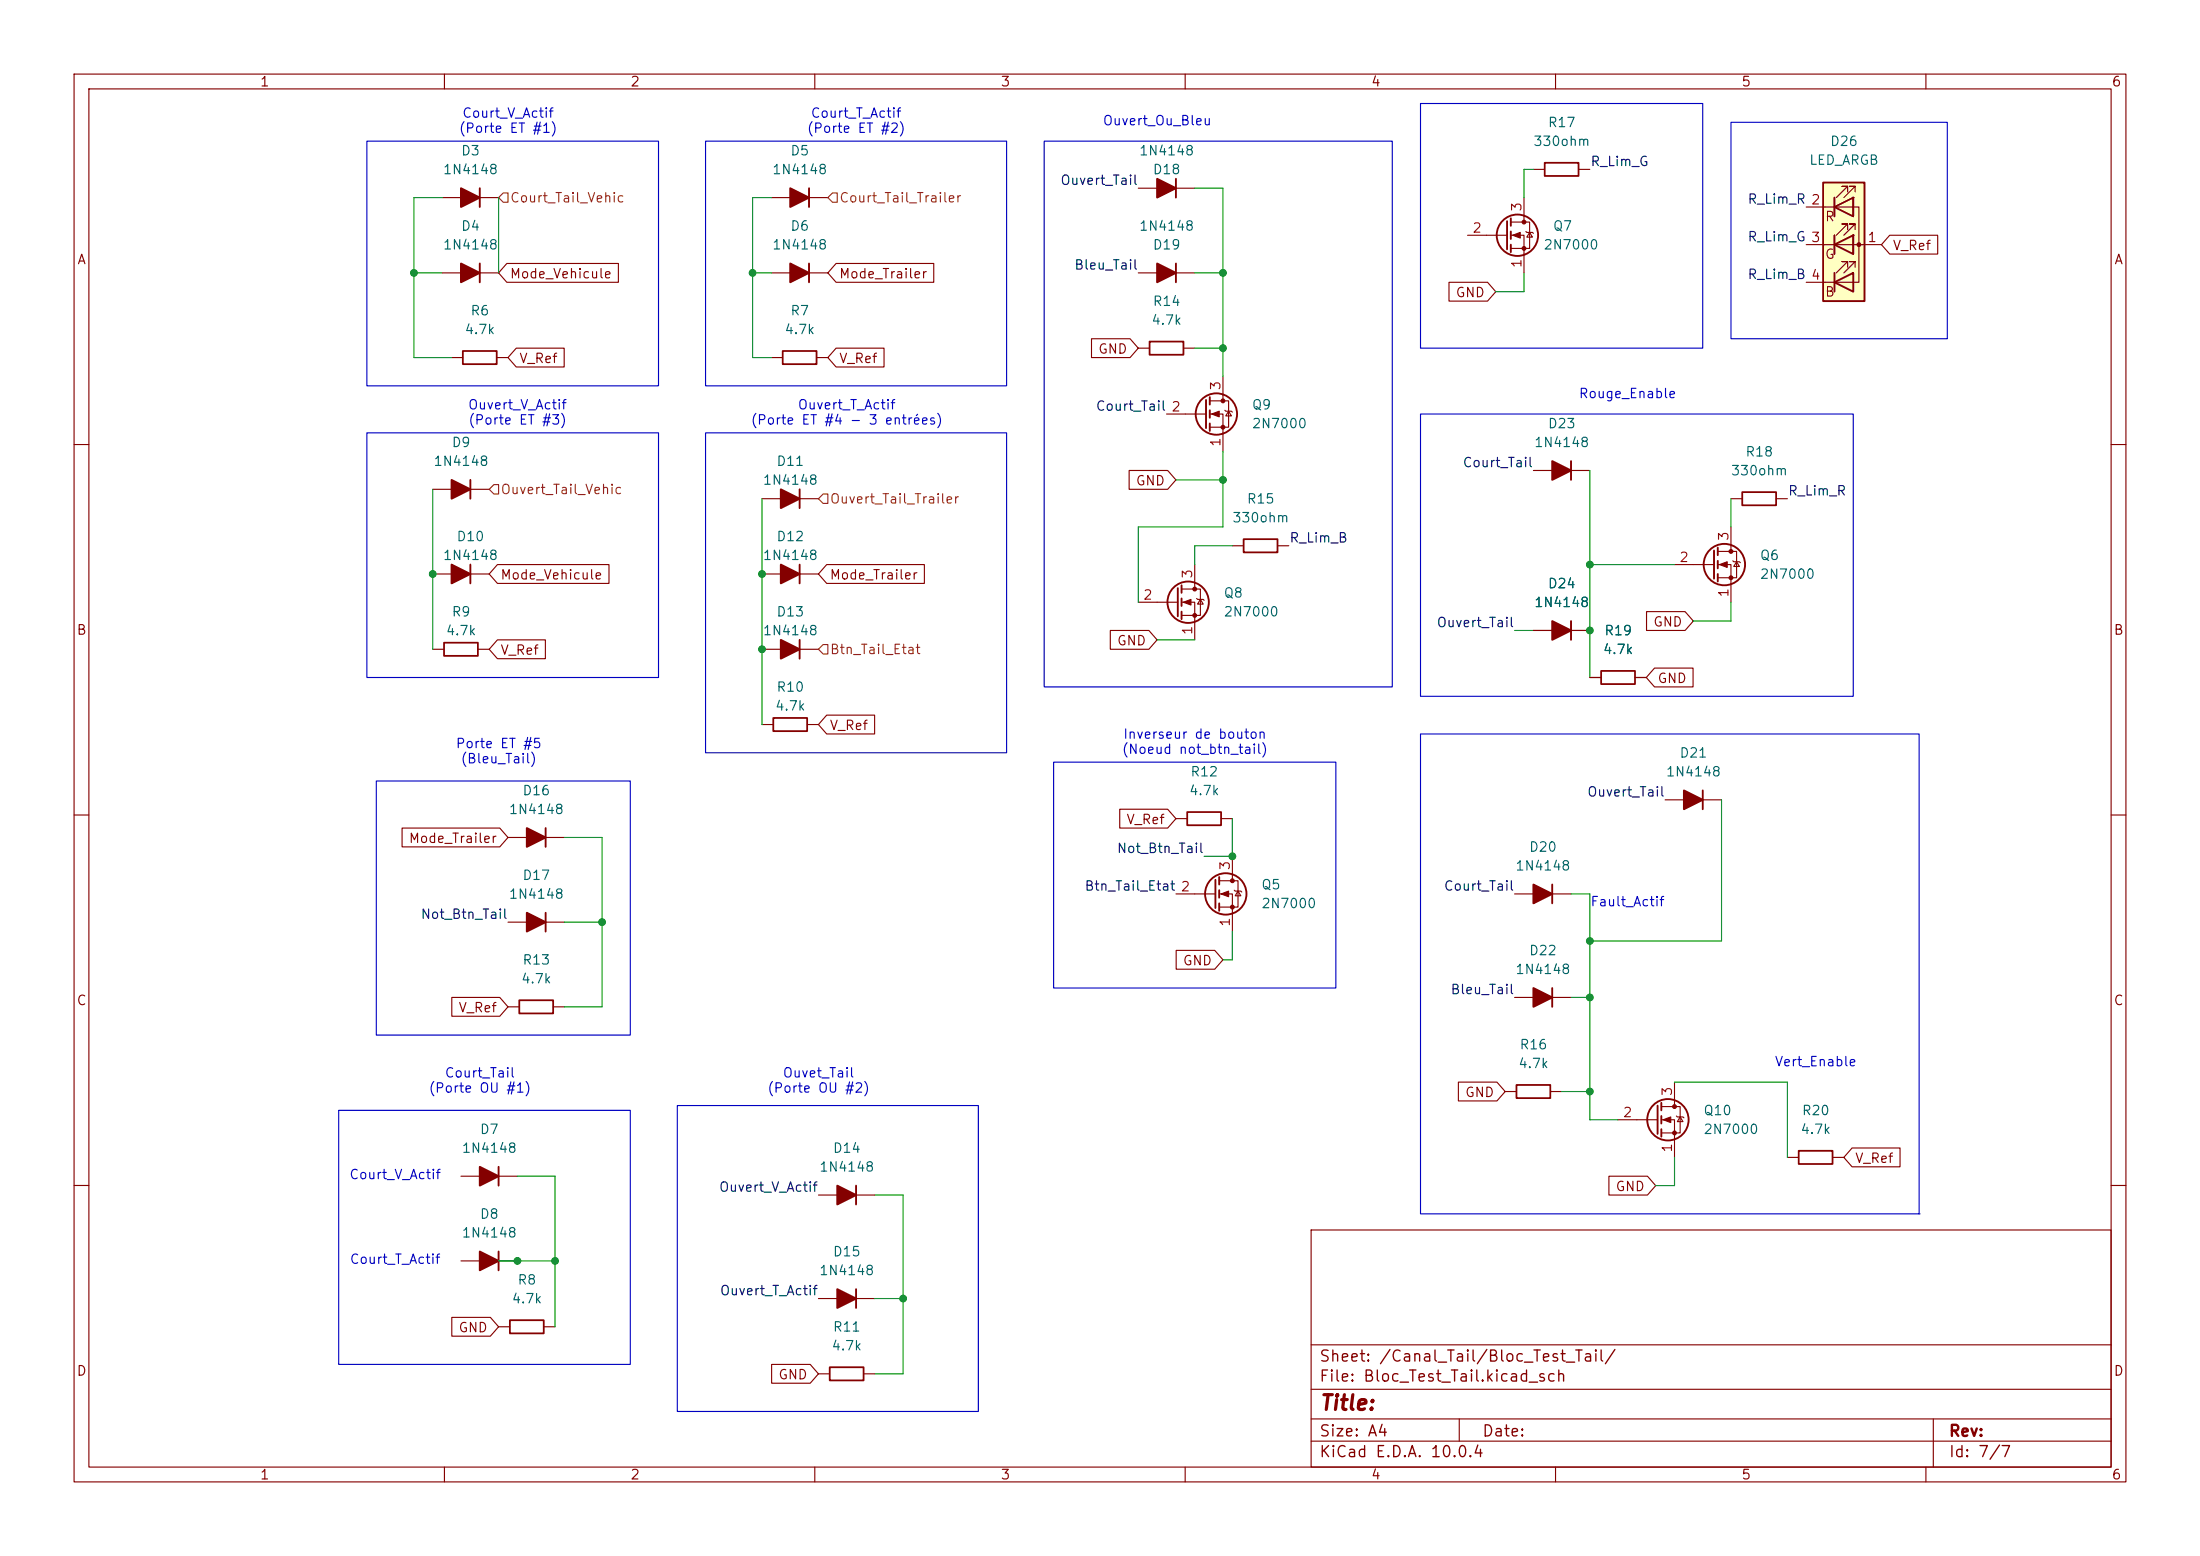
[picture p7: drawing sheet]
<svg xmlns="http://www.w3.org/2000/svg" width="297mm" height="210mm" viewBox="0 0 297 210" stroke-linecap="round" stroke-linejoin="round" font-family="sans-serif">
<g fill="none" stroke="#840000" stroke-width=".15">
<path d="M10 10h277v190h-277zM12 12h273v186h-273zM60 10v2M110 10v2M160 10v2M210 10v2M260 10v2M104.1 36.8h7.7M104.1 26.7h7.7M153.7 36.8h7.6M198.1 31.8h5.4M204 30h2.5v3.5h-2.5"/>
<path d="M204 31.8h1.7v5M205.7 26.7v3.3M206 31.2l.1 .2h.8l.1 .1M206.5 31.4l.4 .6h-.8zM157.5 55.9h5.3M163.3 54.1h2.6v3.6h-2.6M163.3 55.9h1.8v5.1M165.1 50.8v3.3M165.4 55.4l.1 .1h.7l.2 .1M165.9 55.5l.3 .6h-.7zM10 60h2M102.9 77.5h7.6"/>
<path d="M285 60h2M10 110h2M68.6 113h7.6M158.7 110.5h1.5M164.9 110.5h1.5M285 110h2M68.6 135.9h1.5M74.7 135.9h1.5M10 160h2M110.5 161.3h7.6M177 166h108v32h-108zM285 160h2"/>
<path d="M60 198v2M110 198v2M160 198v2M177 194.5h108M177 191.5h108M177 187.5h108M177 181.5h108M197 191.5v3M210 198v2M260 198v2M261 191.5v6.5"/>
</g>
<g fill="none" stroke="#840000" stroke-width=".25">
<path d="M109.2 25.4v2.5M109.2 35.6v2.5M158.7 35.6v2.5M203.5 29.8v3.9M204 29.5v1M204 31.2v1.1M204 33v1M162.8 54v3.8M163.3 53.6v1M163.3 55.4v1M163.3 57.2v1M107.9 76.2v2.5"/>
<path d="M73.7 111.8v2.5M115.6 160v2.6"/>
<circle cx="204.9" cy="31.7" r="2.79"/>
<circle cx="164.2" cy="55.9" r="2.79"/>
</g>
<g fill="#840000" stroke="#840000" stroke-width=".15">
<path d="M163.6 55.9l1-.4v.8z"/>
<path d="M204.2 31.8l1-.4v.7z"/>
<circle cx="165.1" cy="54.1" r=".25"/>
<circle cx="165.1" cy="57.7" r=".25"/>
<circle cx="205.7" cy="30" r=".25"/>
<circle cx="205.7" cy="33.5" r=".25"/>
</g>
<path d="M160.3 109.6h4.5v1.8h-4.5zM70.1 135h4.6v1.8h-4.6z" fill="none" stroke="#840000" stroke-width=".24"/>
<g fill="#840000" stroke="#840000" stroke-width=".25">
<path d="M113 160l2.6 1.3-2.6 1.3z"/>
<path d="M71.1 111.8l2.6 1.2-2.6 1.3z"/>
<path d="M105.4 76.2l2.5 1.3-2.5 1.2z"/>
<path d="M156.2 35.6l2.5 1.2-2.5 1.3z"/>
<path d="M106.7 35.6l2.5 1.2-2.5 1.3z"/>
<path d="M106.7 25.4l2.5 1.3-2.5 1.2z"/>
</g>
<path d="M246.1 24.6h5.6v16h-5.6z" fill="#ffffc2"/>
<g fill="none" stroke="#840000" stroke-width=".25">
<path d="M64.8 25.4v2.5M64.8 35.6v2.5M158.7 24.1v2.6M246.1 24.6h5.6v16h-5.6zM247.6 27.9l2.6-1.2v2.5zM247.6 33l2.6-1.2v2.5zM247.6 38.1l2.6-1.3v2.6zM247.6 26.7v2.5M247.6 31.8v2.5M247.6 36.8v2.6M63.5 64.8v2.5M63.5 76.2v2.5"/>
<path d="M107.9 66v2.6M159 79.4v3.8M159.5 79v1M212.1 62.2v2.6M231.4 74.3v3.8M231.9 73.9v1M231.9 75.7v1M231.9 77.5v1M107.9 86.4v2.5M159.5 80.8v1M159.5 82.6v1M212.1 83.8v2.6"/>
<path d="M164.1 118.7v3.9M164.6 118.4v1M209.5 119.4v2.5M229.9 106.7v2.5M73.7 123.2v2.5M164.6 120.1v1.1M164.6 121.9v1M209.5 133.4v2.5M67.3 157.5v2.5M223.8 149.2v3.8M224.3 148.8v1.1M224.3 150.6v1"/>
<path d="M224.3 152.4v1M67.3 168.9v2.6M115.6 174v2.5"/>
<circle cx="232.8" cy="76.2" r="2.79"/>
<circle cx="160.4" cy="81.3" r="2.79"/>
<circle cx="165.5" cy="120.6" r="2.79"/>
<circle cx="225.2" cy="151.1" r="2.79"/>
</g>
<g fill="none" stroke="#840000" stroke-width=".15">
<path d="M59.7 36.8h7.6M59.7 26.7h7.6M68.4 35.6h15.1v2.5h-15.1l-1.1-1.3zM112.9 35.6h13.2v2.5h-13.2l-1.1-1.3zM153.7 25.4h7.6M195.6 38.1h5.2l1.1 1.3-1.1 1.2h-5.2zM207 22.9h1.5M213.1 22.9h1.5M243.8 27.9h7.2v10.2h-7.2M243.8 33h10.2M247.6 26.7v2.5M247.6 31.8v2.5"/>
<path d="M249.4 25.9v-.8h-.7h.7l-1.5 1.6M249.4 31v-.8h-.7h.7l-1.5 1.6M249.4 36.1v-.8h-.7h.7l-1.5 1.5M250.2 26.7h.1M250.2 26.7v2.5zM250.2 31.8h.1M250.2 31.8v2.5zM250.4 25.9v-.8h-.7h.7l-1.5 1.6M250.4 31v-.8h-.7h.7l-1.5 1.6M250.4 36.1v-.8h-.7h.7l-1.5 1.5M255.1 31.7h6.5v2.6h-6.5l-1.1-1.3zM61 48.3h1.5"/>
<path d="M67.1 48.3h1.5M69.7 47h6.5v2.5h-6.5l-1.1-1.2zM104.1 48.3h1.5M110.3 48.3h1.5M112.9 47h6.4v2.5h-6.4l-1.1-1.2zM147.4 45.7h5.2l1.1 1.3-1.1 1.3h-5.2zM153.7 47h1.5M159.8 47h1.5M58.4 77.5h7.6M58.4 66h7.6M67.2 76.2h15v2.5h-15l-1.2-1.2zM102.9 67.3h7.6"/>
<path d="M111.6 76.2h13.2v2.5h-13.2l-1.1-1.2zM152.4 63.5h5.2l1.1 1.3-1.1 1.2h-5.2zM159.5 79.5h2.6v3.6h-2.6M161.3 76.2v3.3M166.4 73.7h1.5M172.5 73.7h1.5M207 63.5h7.6M226.1 76.2h5.3M231.9 74.4h2.5v3.6h-2.5M231.9 76.2h1.8v5.1M233.7 67.3h1.5M233.7 71.1v3.3"/>
<path d="M233.9 75.7l.2 .1h.7l.1 .1M234.4 75.8l.4 .7h-.7zM239.8 67.3h1.5M58.4 87.6h1.5M64.5 87.6h1.5M67.2 86.4h6.4v2.5h-6.4l-1.2-1.3zM102.9 87.6h7.6M102.9 97.8h1.5M109 97.8h1.5M111.6 96.5h6.5v2.6h-6.5l-1.1-1.3zM149.9 85.1h5.2l1.1 1.3-1.1 1.2h-5.2zM153.7 81.3h5.3"/>
<path d="M159.5 81.3h1.8v5.1M161.5 80.8l.2 .1h.7l.2 .1M162.1 80.9l.3 .6h-.7zM207 85.1h7.6M214.6 91.4h1.5M220.7 91.4h1.5M222.3 82.5h5.2l1.1 1.3-1.1 1.3h-5.2zM223.4 90.2h5.2v2.5h-5.2l-1.2-1.3zM54.3 111.8h13.2l1.1 1.2-1.1 1.3h-13.2zM151.2 109.2h6.4l1.1 1.3-1.1 1.3h-6.4zM164.6 118.9h2.5v3.5h-2.5M166.4 115.6v3.3"/>
<path d="M224.8 108h7.6M61 134.6h6.5l1.1 1.3-1.1 1.3h-6.5zM68.6 124.5h7.6M158.7 120.7h5.4M158.8 128.3h5.2l1.1 1.2-1.1 1.3h-5.2zM164.6 120.7h1.8v5M166.6 120.1l.2 .2h.7l.1 .1M167.1 120.3l.4 .6h-.7zM204.5 120.7h7.6M204.5 134.6h7.6M62.2 158.8h7.6M196.9 146h5.2l1.1 1.3-1.1 1.3h-5.2z"/>
<path d="M203.2 147.3h1.5M209.3 147.3h1.5M217.2 158.7h5.2l1.1 1.3-1.1 1.3h-5.2zM218.4 151.1h5.4M224.3 149.4h2.5v3.5h-2.5M224.3 151.1h1.8v5.1M226.1 146.1v3.3M226.3 150.6l.1 .1h.8l.1 .2M226.8 150.7l.4 .7h-.8zM241.3 156.2h1.5M247.4 156.2h1.5M250 154.9h6.5v2.6h-6.5l-1.1-1.3z"/>
<path d="M61 177.8h5.2l1.1 1.3-1.1 1.2h-5.2zM62.2 170.2h7.6M67.3 179.1h1.5M73.4 179.1h1.5M110.5 175.3h7.6M104.2 184.1h5.2l1.1 1.3-1.1 1.3h-5.2zM110.5 185.4h1.5M116.6 185.4h1.5"/>
</g>
<g fill="#840000" stroke="#840000" stroke-width=".15">
<path d="M164.8 120.7l1.1-.4v.7z"/>
<path d="M232.2 76.2l1-.4v.8z"/>
<path d="M224.5 151.1l1.1-.4v.8z"/>
<path d="M159.8 81.3l1-.4v.8z"/>
<circle cx="251" cy="33" r=".25"/>
<circle cx="166.4" cy="118.9" r=".25"/>
<circle cx="166.4" cy="122.4" r=".25"/>
<circle cx="233.7" cy="74.4" r=".25"/>
<circle cx="233.7" cy="78" r=".25"/>
<circle cx="226.1" cy="149.4" r=".25"/>
<circle cx="226.1" cy="152.9" r=".25"/>
<circle cx="161.3" cy="79.5" r=".25"/>
<circle cx="161.3" cy="83.1" r=".25"/>
</g>
<g fill="none" stroke="#840000" stroke-width=".24">
<path d="M208.5 22h4.6v1.7h-4.6zM62.5 47.4h4.6v1.7h-4.6zM105.7 47.4h4.5v1.7h-4.5zM155.2 46.1h4.6v1.8h-4.6zM167.9 72.8h4.6v1.7h-4.6zM235.2 66.4h4.6v1.8h-4.6zM59.9 86.7h4.6v1.8h-4.6zM104.4 96.9h4.6v1.8h-4.6zM216.2 90.6h4.5v1.7h-4.5zM204.7 146.4h4.6v1.8h-4.6zM242.8 155.3h4.6v1.8h-4.6zM68.8 178.2h4.6v1.8h-4.6z"/>
<path d="M112 184.5h4.6v1.8h-4.6z"/>
</g>
<g fill="#840000" stroke="#840000" stroke-width=".25">
<path d="M207 119.4l2.5 1.3-2.5 1.2z"/>
<path d="M71.1 123.2l2.6 1.3-2.6 1.2z"/>
<path d="M113 174l2.6 1.3-2.6 1.2z"/>
<path d="M105.4 86.4l2.5 1.2-2.5 1.3z"/>
<path d="M156.2 24.1l2.5 1.3-2.5 1.3z"/>
<path d="M209.5 62.2l2.6 1.3-2.6 1.3z"/>
<path d="M209.5 83.8l2.6 1.3-2.6 1.3z"/>
<path d="M105.4 66l2.5 1.3-2.5 1.3z"/>
<path d="M207 133.4l2.5 1.2-2.5 1.3z"/>
<path d="M227.3 106.7l2.6 1.3-2.6 1.2z"/>
<path d="M61 76.2l2.5 1.3-2.5 1.2z"/>
<path d="M61 64.8l2.5 1.2-2.5 1.3z"/>
<path d="M62.2 35.6l2.6 1.2-2.6 1.3z"/>
<path d="M64.8 168.9l2.5 1.3-2.5 1.3z"/>
<path d="M62.2 25.4l2.6 1.3-2.6 1.2z"/>
<path d="M64.8 157.5l2.5 1.3-2.5 1.2z"/>
</g>
<path d="M67.3 26.7l.6-.7h.7v1.3h-.7zM112.4 26h.6v1.3h-.6l-.6-.6zM66.7 65.4h.6v1.3h-.6l-.7-.7zM110.5 67.3l.6-.6h.7v1.2h-.7zM111.1 87h.7v1.3h-.7l-.6-.7z" fill="none" stroke="#725600" stroke-width=".15"/>
<g fill="none" stroke="#009600" stroke-width=".15">
<path d="M55.9 36.8h3.8M59.7 26.7h-3.8v21.6h5.1M67.3 26.7v10.1M101.6 36.8h2.5M104.1 26.7h-2.5v21.6h2.5M161.3 25.4h3.8v25.4M161.3 36.8h3.8M205.7 36.8v2.6h-3.8M207 22.9h-1.3v3.8M161.3 47h3.8M58.4 66v21.6M102.9 67.3v30.5"/>
<path d="M158.7 64.8h6.4M165.1 61v10.1h-11.4v10.2M166.4 73.7h-5.1v2.5M214.6 63.5v27.9M214.6 76.2h11.5M233.7 67.3v3.8M156.2 86.4h5.1M204.5 85.1h2.5M233.7 81.3v2.5h-5.1M76.2 113h5.1v22.9h-5.1M166.4 110.5v5.1h-3.8M232.4 108v19h-17.8"/>
<path d="M76.2 124.5h5.1M166.4 125.7v3.8h-1.3M212.1 120.7h2.5v30.4h3.8M212.1 134.6h2.5M69.8 158.8h5.1v20.3M210.8 147.3h3.8M226.1 146.1h15.2v10.1M226.1 156.2v3.8h-2.6M67.3 170.2h7.6M118.1 161.3h3.8v24.1h-3.8M118.1 175.3h3.8"/>
</g>
<g fill="none" stroke="#0000c2" stroke-width=".15">
<path d="M49.5 19.1h39.4v33h-39.4zM95.2 19.1h40.7v33h-40.7zM141 19.1h47v73.6h-47zM191.8 14h38.1v33h-38.1zM233.7 16.5h29.2v29.2h-29.2zM49.5 58.4h39.4v33h-39.4zM95.2 58.4h40.7v43.2h-40.7zM191.8 55.9h58.4v38.1h-58.4zM191.8 99.1h67.3v64.7h-67.3zM50.8 105.4h34.3v34.3h-34.3zM142.2 102.9h38.1v30.5h-38.1zM45.7 149.9h39.4v34.3h-39.4z"/>
<path d="M91.4 149.2h40.7v41.3h-40.7zM259.1 163.8h.1"/>
</g>
<g fill="#009600" stroke="#009600" stroke-width=".14">
<circle cx="214.6" cy="127" r=".46"/>
<circle cx="214.6" cy="134.6" r=".46"/>
<circle cx="214.6" cy="147.3" r=".46"/>
<circle cx="214.6" cy="76.2" r=".46"/>
<circle cx="214.6" cy="85.1" r=".46"/>
<circle cx="81.3" cy="124.5" r=".46"/>
<circle cx="69.8" cy="170.2" r=".46"/>
<circle cx="74.9" cy="170.2" r=".46"/>
<circle cx="121.9" cy="175.3" r=".46"/>
<circle cx="166.4" cy="115.6" r=".46"/>
<circle cx="165.1" cy="64.8" r=".46"/>
<circle cx="165.1" cy="36.8" r=".46"/>
<circle cx="165.1" cy="47" r=".46"/>
<circle cx="55.9" cy="36.8" r=".46"/>
<circle cx="58.4" cy="77.5" r=".46"/>
<circle cx="101.6" cy="36.8" r=".46"/>
<circle cx="102.9" cy="77.5" r=".46"/>
<circle cx="102.9" cy="87.6" r=".46"/>
</g>
<text font-size="2" fill="#840000" x="178" y="190.8">Title:</text>
<g font-size="1.5" fill="#840000">
<text x="178" y="184.2">Sheet: /Canal_Tail/Bloc_Test_Tail/</text>
<text x="178" y="186.9">File: Bloc_Test_Tail.kicad_sch</text>
<text x="178" y="197.1">KiCad E.D.A. 10.0.4</text>
<text x="178" y="194.3">Size: A4</text>
<text x="200" y="194.3">Date:</text>
<text x="263" y="194.3">Rev:</text>
<text x="263" y="197.1">Id: 7/7</text>
</g>
<g font-size="1.3" fill="#840000">
<text x="35" y="12">1</text>
<text x="85" y="12">2</text>
<text x="135" y="12">3</text>
<text x="185" y="12">4</text>
<text x="235" y="12">5</text>
<text x="285" y="12">6</text>
<text x="10.3" y="36">A</text>
<text x="246.3" y="30.2">R</text>
<text x="246.3" y="35.3">G</text>
<text x="255.4" y="34.1">V_Ref</text>
<text x="285.3" y="36">A</text>
<text x="68.7" y="37.9">Mode_Vehicule</text>
<text x="113.2" y="37.9">Mode_Trailer</text>
<text x="196.4" y="40.4">GND</text>
<text x="246.3" y="40.3">B</text>
<text x="70" y="49.3">V_Ref</text>
<text x="113.2" y="49.3">V_Ref</text>
<text x="148.2" y="48.1">GND</text>
<text x="153.2" y="65.8">GND</text>
<text x="67.5" y="78.5">Mode_Vehicule</text>
<text x="111.9" y="78.5">Mode_Trailer</text>
<text x="10.3" y="86">B</text>
<text x="67.5" y="88.7">V_Ref</text>
<text x="150.7" y="87.4">GND</text>
<text x="223.1" y="84.9">GND</text>
<text x="285.3" y="86">B</text>
<text x="223.7" y="92.5">GND</text>
<text x="111.9" y="98.9">V_Ref</text>
<text x="152" y="111.6">V_Ref</text>
<text x="55.1" y="114.1">Mode_Trailer</text>
<text x="159.6" y="130.6">GND</text>
<text x="10.3" y="136">C</text>
<text x="61.8" y="137">V_Ref</text>
<text x="285.3" y="136">C</text>
<text x="197.7" y="148.4">GND</text>
<text x="218" y="161.1">GND</text>
<text x="250.3" y="157.3">V_Ref</text>
<text x="10.3" y="186">D</text>
<text x="61.8" y="180.1">GND</text>
<text x="285.3" y="186">D</text>
<text x="105" y="186.5">GND</text>
<text x="35" y="200">1</text>
<text x="85" y="200">2</text>
<text x="135" y="200">3</text>
<text x="185" y="200">4</text>
<text x="235" y="200">5</text>
<text x="285" y="200">6</text>
</g>
<g font-size="1.3" fill="#0000c2">
<text x="62.3" y="16.2">Court_V_Actif</text>
<text x="109.4" y="16.2">Court_T_Actif</text>
<text x="148.8" y="17.2">Ouvert_Ou_Bleu</text>
<text x="61.9" y="18.3">(Porte ET #1)</text>
<text x="108.8" y="18.3">(Porte ET #2)</text>
<text x="63.1" y="55.6">Ouvert_V_Actif</text>
<text x="63.1" y="57.6">(Porte ET #3)</text>
<text x="101.3" y="57.6">(Porte ET #4 - 3 entrées)</text>
<text x="107.6" y="55.6">Ouvert_T_Actif</text>
<text x="213" y="54.1">Rouge_Enable</text>
<text x="61.4" y="101.3">Porte ET #5</text>
<text x="151.5" y="100">Inverseur de bouton</text>
<text x="62.1" y="103.3">(Bleu_Tail)</text>
<text x="151.4" y="102.1">(Noeud not_btn_tail)</text>
<text x="214.6" y="122.6">Fault_Actif</text>
<text x="57.8" y="147.8">(Porte OU #1)</text>
<text x="60" y="145.7">Court_Tail</text>
<text x="103.5" y="147.8">(Porte OU #2)</text>
<text x="105.6" y="145.7">Ouvet_Tail</text>
<text x="239.5" y="144.2">Vert_Enable</text>
<text x="47.1" y="159.5">Court_V_Actif</text>
<text x="47.1" y="170.9">Court_T_Actif</text>
</g>
<g font-size="1.3" fill="#006464">
<text x="208.9" y="17.5">R17</text>
<text x="59.7" y="23.8">1N4148</text>
<text x="62.2" y="21.3">D3</text>
<text x="104.2" y="23.8">1N4148</text>
<text x="106.6" y="21.3">D5</text>
<text x="153.7" y="21.3">1N4148</text>
<text x="155.5" y="23.8">D18</text>
<text x="206.9" y="20">330ohm</text>
<text x="244.2" y="22.6">LED_ARGB</text>
<text x="247" y="20">D26</text>
<text x="59.7" y="34">1N4148</text>
<text x="62.2" y="31.5">D4</text>
<text x="104.2" y="34">1N4148</text>
<text x="106.6" y="31.5">D6</text>
<text x="153.7" y="31.5">1N4148</text>
<text x="155.5" y="34">D19</text>
<text x="208.3" y="34">2N7000</text>
<text x="209.6" y="31.5">Q7</text>
<text x="155.5" y="41.6">R14</text>
<text x="62.6" y="45.4">4.7k</text>
<text x="63.4" y="42.9">R6</text>
<text x="105.8" y="45.4">4.7k</text>
<text x="106.6" y="42.9">R7</text>
<text x="155.4" y="44.2">4.7k</text>
<text x="168.9" y="55.6">Q9</text>
<text x="168.9" y="58.1">2N7000</text>
<text x="208.9" y="58.1">D23</text>
<text x="58.4" y="63.2">1N4148</text>
<text x="60.9" y="60.7">D9</text>
<text x="102.9" y="65.7">1N4148</text>
<text x="104.7" y="63.2">D11</text>
<text x="207" y="60.7">1N4148</text>
<text x="233.6" y="64.5">330ohm</text>
<text x="235.5" y="61.9">R18</text>
<text x="166.3" y="70.8">330ohm</text>
<text x="168.2" y="68.3">R15</text>
<text x="59.7" y="75.9">1N4148</text>
<text x="61.6" y="73.4">D10</text>
<text x="102.9" y="75.9">1N4148</text>
<text x="104.7" y="73.4">D12</text>
<text x="237.5" y="75.9">Q6</text>
<text x="60.9" y="83.5">R9</text>
<text x="104.7" y="83.5">D13</text>
<text x="165.1" y="81">Q8</text>
<text x="165.1" y="83.5">2N7000</text>
<text x="207" y="82.3">1N4148</text>
<text x="208.9" y="79.7">D24</text>
<text x="237.5" y="78.4">2N7000</text>
<text x="60.1" y="86.1">4.7k</text>
<text x="102.9" y="86.1">1N4148</text>
<text x="216.3" y="88.6">4.7k</text>
<text x="216.5" y="86.1">R19</text>
<text x="104.7" y="93.7">R10</text>
<text x="104.6" y="96.2">4.7k</text>
<text x="70.4" y="107.7">D16</text>
<text x="160.4" y="107.7">4.7k</text>
<text x="160.6" y="105.1">R12</text>
<text x="224.8" y="105.1">1N4148</text>
<text x="226.7" y="102.6">D21</text>
<text x="68.6" y="110.2">1N4148</text>
<text x="70.4" y="119.1">D17</text>
<text x="204.5" y="117.8">1N4148</text>
<text x="206.3" y="115.3">D20</text>
<text x="68.6" y="121.6">1N4148</text>
<text x="170.2" y="120.4">Q5</text>
<text x="170.2" y="122.9">2N7000</text>
<text x="70.4" y="130.5">R13</text>
<text x="204.5" y="131.8">1N4148</text>
<text x="206.3" y="129.2">D22</text>
<text x="70.3" y="133.1">4.7k</text>
<text x="205.1" y="141.9">R16</text>
<text x="204.9" y="144.5">4.7k</text>
<text x="62.2" y="155.9">1N4148</text>
<text x="64.7" y="153.4">D7</text>
<text x="112.4" y="155.9">D14</text>
<text x="229.9" y="150.8">Q10</text>
<text x="229.9" y="153.4">2N7000</text>
<text x="243" y="153.4">4.7k</text>
<text x="243.2" y="150.8">R20</text>
<text x="110.5" y="158.5">1N4148</text>
<text x="62.2" y="167.3">1N4148</text>
<text x="64.7" y="164.8">D8</text>
<text x="69.8" y="173.7">R8</text>
<text x="110.5" y="172.4">1N4148</text>
<text x="112.4" y="169.9">D15</text>
<text x="69" y="176.2">4.7k</text>
<text x="112.2" y="182.6">4.7k</text>
<text x="112.4" y="180">R11</text>
</g>
<g font-size="1.3" fill="#0f0f0f">
<text x="214.6" y="22.7">R_Lim_G</text>
<text x="143.1" y="25.3">Ouvert_Tail</text>
<text x="235.8" y="27.8">R_Lim_R 2</text>
<text x="235.8" y="32.9">R_Lim_G 3</text>
<text x="144.9" y="36.7">Bleu_Tail</text>
<text x="235.8" y="38">R_Lim_B 4</text>
<text x="147.8" y="55.8">Court_Tail 2</text>
<text x="197.4" y="63.4">Court_Tail</text>
<text x="241.3" y="67.2">R_Lim_R</text>
<text x="174" y="73.5">R_Lim_B</text>
<text x="193.9" y="85">Ouvert_Tail</text>
<text x="214.2" y="107.8">Ouvert_Tail</text>
<text x="150.7" y="115.4">Not_Btn_Tail</text>
<text x="56.7" y="124.3">Not_Btn_Tail</text>
<text x="146.3" y="120.5">Btn_Tail_Etat 2</text>
<text x="194.8" y="120.5">Court_Tail</text>
<text x="195.7" y="134.5">Bleu_Tail</text>
<text x="97" y="161.2">Ouvert_V_Actif</text>
<text x="97.1" y="175.1">Ouvert_T_Actif</text>
</g>
<g font-size="1.3" fill="#725600">
<text x="68.8" y="27.6">Court_Tail_Vehic</text>
<text x="113.2" y="27.6">Court_Tail_Trailer</text>
<text x="67.5" y="67">Ouvert_Tail_Vehic</text>
<text x="112" y="68.3">Ouvert_Tail_Trailer</text>
<text x="112" y="88.6">Btn_Tail_Etat</text>
</g>
<g font-size="1.3" fill="#a90000">
<text x="205.7" y="28.6" transform="rotate(-90 205.7 28.6)">3</text>
<text x="198.7" y="31.7">2</text>
<text x="252" y="33">1</text>
<text x="205.7" y="36.3" transform="rotate(-90 205.7 36.3)">1</text>
<text x="165.1" y="52.8" transform="rotate(-90 165.1 52.8)">3</text>
<text x="165.1" y="60.4" transform="rotate(-90 165.1 60.4)">1</text>
<text x="226.6" y="76.2">2</text>
<text x="233.7" y="73.1" transform="rotate(-90 233.7 73.1)">3</text>
<text x="154.2" y="81.3">2</text>
<text x="161.3" y="78.2" transform="rotate(-90 161.3 78.2)">3</text>
<text x="233.7" y="80.7" transform="rotate(-90 233.7 80.7)">1</text>
<text x="161.3" y="85.8" transform="rotate(-90 161.3 85.8)">1</text>
<text x="166.3" y="117.5" transform="rotate(-90 166.3 117.5)">3</text>
<text x="166.3" y="125.2" transform="rotate(-90 166.3 125.2)">1</text>
<text x="226" y="148" transform="rotate(-90 226 148)">3</text>
<text x="219" y="151.1">2</text>
<text x="226" y="155.6" transform="rotate(-90 226 155.6)">1</text>
</g>
</svg>
